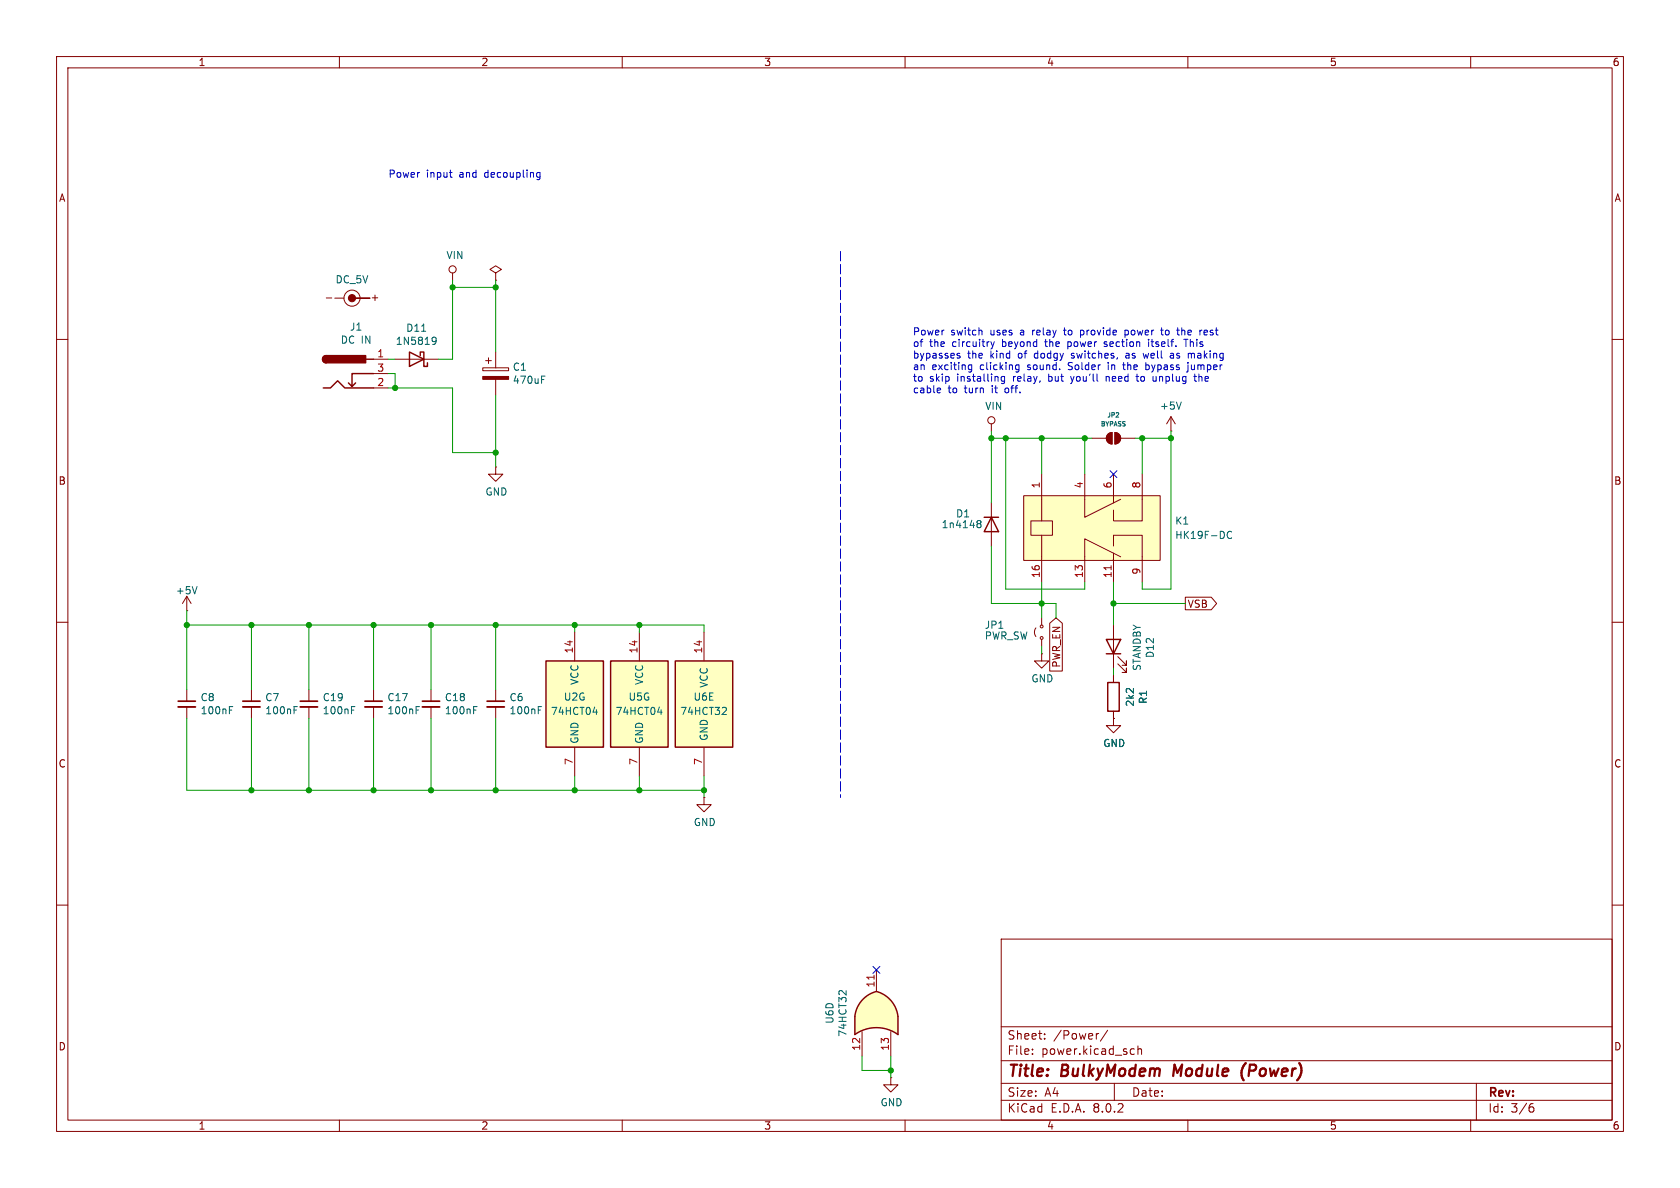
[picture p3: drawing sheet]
<svg xmlns="http://www.w3.org/2000/svg" width="297mm" height="210mm" viewBox="0 0 297 210" stroke-linecap="round" stroke-linejoin="round" font-family="sans-serif">
<g fill="none" stroke="#840000" stroke-width=".18">
<path d="M10 10h277v190h-277zM12 12h273v186h-273zM60 10v2M110 10v2M160 10v2M210 10v2M260 10v2M10 60h2M285 60h2M10 110h2M285 110h2M10 160h2"/>
<path d="M285 160h2M177 166h108v32h-108zM60 198v2M110 198v2M160 198v2M177 194.5h108M177 191.5h108M177 187.5h108M177 181.5h108M182.5 186.3v.1M182.5 185.5v.1M184.7 183.6v.1"/>
<path d="M184.7 182.8v.1M194.2 182.7l-.2 .1M195.8 182.1l-1.3 2M197 191.5v3M200.1 185.4l.4 .1M200.5 186.3l-.4 .1M201.2 185.5l.2-.1 .3 .1 .1 .9M201.2 184.9v1.5M210 198v2M260 198v2M261 191.5v6.5M270.6 195.7h.3l.3 .3-.1 .5-.5 .1"/>
<path d="M271 195.1l-.4 .1"/>
</g>
<path d="M207.6 188.2l-.2 2M220.3 187.9a2.35 2.35 0 0 0-.4 3.1" fill="none" stroke="#840000" stroke-width=".4"/>
<path d="M96.5 116.8h10.2v15.3h-10.2z" fill="#ffffc2"/>
<path d="M96.5 116.8h10.2v15.3h-10.2z" fill="none" stroke="#840000" stroke-width=".25"/>
<path d="M101.6 111.8v5M101.6 132.1v5.1" fill="none" stroke="#840000" stroke-width=".18"/>
<path d="M104.8 125.9h.8M105.4 125.5v.8" fill="none" stroke="#006464" stroke-width=".18"/>
<path d="M119.4 116.8h10.1v15.3h-10.1z" fill="#ffffc2"/>
<path d="M119.4 116.8h10.1v15.3h-10.1z" fill="none" stroke="#840000" stroke-width=".25"/>
<path d="M124.5 111.8v5M54.6 121.9v2.1M54.6 125v2M124.5 132.1v5.1" fill="none" stroke="#840000" stroke-width=".18"/>
<path d="M62.1 125.5h.5M62.1 124.9h.6M128.2 125l.2 .3v.3l-.8 .7h.8" fill="none" stroke="#006464" stroke-width=".18"/>
<path d="M53.1 125h3" fill="none" stroke="#840000" stroke-width=".33"/>
<path d="M53.1 124h3" fill="none" stroke="#840000" stroke-width=".3"/>
<path d="M181 87.6h24.1v11.5h-24.1z" fill="#ffffc2"/>
<g fill="none" stroke="#840000" stroke-width=".18">
<path d="M193 77.5h2.6M195.9 76.8l.7-.3v2a1.02 1.02 0 0 1-.9-.6 1.02 1.02 0 0 1 .2-1.1zM197.1 76.5a1.02 1.02 0 0 1 1 1 1.02 1.02 0 0 1-1 1zM198.1 77.5h2.6M175.3 88.9v7.6M181 87.6h24.1v11.5h-24.1zM182.2 92.1h3.9v2.5h-3.9zM184.1 83.8v8.3M184.1 94.6v8.3M191.8 83.8v7.6l6.3-3.1M196.8 96.5v-1.9h5.1v8.3M196.8 83.8v5.1"/>
<path d="M196.8 97.8v5.1M198.1 98.4l-6.3-3.1v7.6M201.9 83.8v8.3h-5.1v-1.9M66 121.9v2.1M66 125v2M76.2 121.9v2.1M76.2 125v2M87.6 121.9v2.1M87.6 125v2M124.5 141v1.2h1.2l-1.2 1.3-1.3-1.3h1.3M124.5 141h.1M157.5 190.5v1.3h1.2l-1.2 1.2-1.3-1.2h1.3"/>
<path d="M157.5 190.5h.1"/>
</g>
<path d="M196.4 100v.7" fill="none" stroke="#a90000" stroke-width=".18"/>
<path d="M172.8 92.4l.2 .2M172.8 92.1l.2-.1 .3 .1 .1 .2-.2 .3M173 92.6h.2M173 92.6l-.2 .1M173.2 92.6l.2 .2v.4l-.2 .1-.4-.1M217.7 94a.6 .6 0 0 0-.8 .5 .6 .6 0 0 0 .6 .7l.2-.1M73.6 125.5h.4M73.6 124.9h.6M83.7 125.5h.5M83.7 124.9h.6M95.2 125.5h.4M95.2 124.9h.6" fill="none" stroke="#006464" stroke-width=".18"/>
<path d="M64.5 125h3.1M74.7 125h3M86.1 125h3.1" fill="none" stroke="#840000" stroke-width=".33"/>
<path d="M64.5 124h3.1M74.7 124h3M86.1 124h3.1" fill="none" stroke="#840000" stroke-width=".3"/>
<g fill="#840000" stroke="#840000" stroke-width=".18">
<path d="M195.9 76.8l.7-.3v2a1.02 1.02 0 0 1-.9-.6 1.02 1.02 0 0 1 .2-1.1z"/>
<path d="M197.1 76.5a1.02 1.02 0 0 1 1 1 1.02 1.02 0 0 1-1 1z"/>
</g>
<path d="M174 91.4h2.5M175.3 91.4l1.2 2.6h-2.5z" fill="none" stroke="#840000" stroke-width=".25"/>
<path d="M154.9 175.3a5.2 5.2 0 0 1 3.8 4.4l-5.1 .6z" fill="#ffffc2" stroke="#ffffc2" stroke-width=".18"/>
<path d="M151.1 179.7v3.2M158.7 179.7v3.2" fill="none" stroke="#ffffc2" stroke-width=".18"/>
<path d="M151.1 179.7h7.6v3.2a6.7 6.7 0 0 0-7.6 0z" fill="#ffffc2"/>
<path d="M152.6 176.6l1.1-.8 1.2-.5 1.3 4.9-5.1-.5a5.1 5.1 0 0 1 1.5-3.1z" fill="#ffffc2" stroke="#ffffc2" stroke-width=".18"/>
<path d="M151.1 179.7v3.2a6.6 6.6 0 0 1 7.6 0v-3.2M154.9 175.3a5.2 5.2 0 0 1 3.8 4.4M154.9 175.3a5.1 5.1 0 0 0-3.8 4.4" fill="none" stroke="#840000" stroke-width=".25"/>
<g fill="none" stroke="#840000" stroke-width=".18">
<path d="M33 108h.1M33 105.4l-.7 1.3M33 105.4v2.6M33 105.4l.8 1.3M33 121.9v2.1M33 125v2M44.4 121.9v2.1M44.4 125v2M196.8 127v1.3h1.3l-1.3 1.2-1.2-1.2h1.2M196.8 127h.1M154.9 171.5v3.8M152.4 182.4v4.3"/>
<path d="M157.5 182.4v4.3"/>
</g>
<path d="M154.5 172.4v.7" fill="none" stroke="#a90000" stroke-width=".18"/>
<path d="M34.8 103.7l-.4 1.3M40.5 125.5h.5M40.5 124.9h.7M52 125.5h.4M52 124.9h.6M149.6 175.1v.8l-.7-.7-.4-.1-.2 .3" fill="none" stroke="#006464" stroke-width=".18"/>
<path d="M31.5 125h3M42.9 125h3.1" fill="none" stroke="#840000" stroke-width=".33"/>
<path d="M31.5 124h3M42.9 124h3.1" fill="none" stroke="#840000" stroke-width=".3"/>
<path d="M107.9 116.8h10.2v15.3h-10.2z" fill="#ffffc2"/>
<path d="M57.1 68.6h1.3l1.3-1.3 1.3 1.3h5M57.7 62.9a.64 .64 0 0 0-.7 .6 .64 .64 0 0 0 .7 .6M62.9 67.7l-.7 .6M64.8 63.5h1.2M66 66h-3.8v2.3l-.6-.6M72.4 62.2l2.5 1.3-2.5 1.3zM74.3 62.9v-.7h.6v2.6h.7v-.7M107.9 116.8h10.2v15.3h-10.2zM195.6 113h2.5l-1.3 2.6zM195.6 115.6h2.5M195.8 120.7h2.1v5h-2.1z" fill="none" stroke="#840000" stroke-width=".25"/>
<g fill="none" stroke="#840000" stroke-width=".18">
<path d="M57.7 52.7h.9M59.2 52.7h1.6M62.9 52.7h2.5zM80 48.3v1.2M87.6 48.3l1-.7-1-.6-1 .6 1 .7v1.2M87.6 49.5h.1M66 63.5h2.6M66 68.6h2.6M66 66h2.6M69.8 63.5h7.7M85.3 65h4.6v.5h-4.6zM85.9 63.8h1"/>
<path d="M86.4 63.2v1.1M87.6 62.2v2.8M87.6 67.1v2.8M175.3 74.9v1.3M207 76.2h.1M207 73.7l-.8 1.2M207 73.7v2.5M207 73.7l.8 1.2M87.6 82.6v1.2h1.3l-1.3 1.3-1.2-1.3h1.2M87.6 82.6h.1M113 111.8v5M183.1 111l-.2 .7 .2 .8"/>
<path d="M184.1 115.6v1.2h1.3l-1.3 1.3-1.2-1.3h1.2M184.1 115.6h.1M184.1 109.2v1.3M184.1 113v1.3M185.6 110.2l1.1-1 1.1 1v8.4h-2.2zM196.8 110.5v7.6M196.8 119.4v1.3M197.6 117.3l1.5 1.6v-.8v.8h-.7M197.6 116.1l1.5 1.5v-.8v.8h-.7M209.5 105.6h4.6l1 1.1-1 1.1h-4.6zM113 132.1v5.1M196.8 127h.1"/>
<path d="M196.8 125.7v1.3"/>
<circle cx="62.2" cy="52.7" r="1.42"/>
<circle cx="80" cy="47.6" r=".63"/>
<circle cx="175.3" cy="74.3" r=".63"/>
<circle cx="184.1" cy="112.8" r=".25"/>
<circle cx="184.1" cy="110.7" r=".25"/>
</g>
<path d="M74.5 58.6h.8M76.5 59.7l.4-.1 .1 .1a.84 .84 0 0 1-.3 1.2h-.2M77.1 60.2l-.2 .2-.4-.1M95.7 67.1h.5M95.7 66.5h.6M208.8 71.1l-.4 1.2M116.3 125.9h.8M116.9 125.5v.8" fill="none" stroke="#006464" stroke-width=".18"/>
<g fill="#840000" stroke="#840000" stroke-width=".18">
<path d="M85.3 66.5h4.6v.6h-4.6z"/>
<circle cx="62.2" cy="52.7" r=".63"/>
</g>
<g fill="#840000" stroke="#840000" stroke-width=".25">
<path d="M57.2 63.1l.5-.2v1.2a.63 .63 0 0 1-.6-.4 .63 .63 0 0 1 .1-.6z"/>
<path d="M57.7 62.9h6.9v1.2h-6.9z"/>
</g>
<g fill="none" stroke="#0000c2" stroke-width=".18">
<path d="M79.4 30.5h.5M79.7 31.3h.2M95 30.6h.5M95 31.3h.5M95.5 30.5v1l-.3 .3-.3-.1M173.4 58.4l.2 .1v.7M188 58.4h.5M188.2 57.9v1.3M191 58.4v1.2M191 59.2h.4M191.4 58.4h-.4M198.9 58.4h.3l.2 .1"/>
<path d="M198.9 58.4v1.2M199.4 59.1l-.2 .1h-.3M205.2 58.4h.5M205.4 57.9v1.1l.3 .2M208.9 57.9v1.3M209.1 58.4l-.2 .1M209.6 60v1.3M213.3 58.4h-.3l-.1 .1v.7h.4M213.5 58.7l-.6 .1M165.9 68.6l.3 .1 .1 .2-.6 .1M166.2 69.4h-.3M169.3 62.8l.4 .3v.1l-.4 .1"/>
<path d="M169.3 62.5h.4M171.2 65.2l.2 .1h.4M171.8 64.5v1l-.1 .2M171.8 64.6l-.4-.1-.2 .1M175.2 60.4l.3 .9M175.5 61.3l-.2 .3M175.8 60.4l-.3 .9M177.6 66.5v1.1l-.2 .2h-.3M177.6 66.6l-.4-.1-.2 .3 .1 .5h.5M179.7 65.3h.4M179.7 64.6h.4M180.1 64.5v1l-.1 .2"/>
<path d="M188.8 60.4v1.3M188.8 61.2l.1 .1M188.9 60.4l-.1 .1M189.3 66.5l.3 .9M189.4 63.2l.1 .1M189.5 67.7l-.2 .1M189.6 62.5l-.2 .1 .2 .3M195.2 61.2l.4 .1M195.6 66.5v.9M195.6 60.4l-.4 .2 .1 .2h.3M195.9 66.5l-.3 .2M195.9 64.5v.8"/>
<path d="M198.5 64.5h.4M198.6 64.1v1.1l.3 .1M199.4 62.5h-.3M199.5 62.8h-.3l-.2 .2 .1 .2 .4 .1M200.8 66.5h.5M201 66.1v1.1l.3 .2M202.1 62.5l.2 .8 .3-.6 .2 .6M202.6 64.6l.3-.1 .2 .1M202.6 64.1v1.2M203.1 60.4v.9M203.1 65.2l-.2 .1h-.3M203.5 60.4h.5"/>
<path d="M204.4 67.3l-.4 .1M204.4 66.5v.9M206.9 62.5h.5l.1 .8M207.5 62.8h-.5l-.1 .2 .1 .3 .5-.1M210 64.1v.1M210 64.5v1.2M210.6 62.5v.1M210.6 62.6v.7M211 66.5h.5M211.1 62.5h-.3l-.2 .1M211.2 66.1v1.1l.3 .2M211.9 66.1v1.3"/>
<path d="M212.1 66.5l-.2 .2"/>
</g>
<path d="M148.6 44.5v96.5" fill="none" stroke="#0000c2" stroke-width=".18" stroke-dasharray="1.7 .6"/>
<g fill="none" stroke="#009600" stroke-width=".18">
<path d="M80 49.5v14h-2.5M80 50.8h7.6M87.6 49.5v12.7M68.6 68.6h11.4v11.4h7.6M68.6 63.5h1.2M68.6 66h1.2v2.6M87.6 69.9v12.7M175.3 77.5h17.7M175.3 76.2v12.7M177.8 77.5v26.6h14v-1.2M184.1 77.5v6.3M191.8 77.5v6.3"/>
<path d="M200.7 77.5h6.3M201.9 77.5v6.3M207 76.2v27.9h-5.1v-1.2M175.3 96.5v10.2h11.4v2.5M33 110.5h91.5v1.3M33 108v13.9M44.4 110.5v11.4M54.6 110.5v11.4M66 110.5v11.4M76.2 110.5v11.4M87.6 110.5v11.4M101.6 110.5v1.3"/>
<path d="M113 110.5v1.3M184.1 102.9v6.3M184.1 114.3v1.3M196.8 102.9v7.6M196.8 118.1v1.3M196.8 106.7h12.7M33 127v12.7h91.5M44.4 127v12.7M54.6 127v12.7M66 127v12.7M76.2 127v12.7M87.6 127v12.7"/>
<path d="M101.6 137.2v2.5M113 137.2v2.5M124.5 137.2v3.8M152.4 186.7v2.5h5.1M157.5 186.7v3.8"/>
</g>
<path d="M196.2 83.2l1.3 1.2M197.5 83.2l-1.3 1.2M154.3 170.8l1.2 1.3M155.5 170.8l-1.2 1.3" fill="none" stroke="#000084" stroke-width=".18"/>
<g fill="#009600" stroke="#009600" stroke-width=".18">
<circle cx="157.5" cy="189.2" r=".46"/>
<circle cx="124.5" cy="139.7" r=".46"/>
<circle cx="113" cy="139.7" r=".46"/>
<circle cx="101.6" cy="110.5" r=".46"/>
<circle cx="87.6" cy="110.5" r=".46"/>
<circle cx="113" cy="110.5" r=".46"/>
<circle cx="87.6" cy="139.7" r=".46"/>
<circle cx="101.6" cy="139.7" r=".46"/>
<circle cx="66" cy="139.7" r=".46"/>
<circle cx="44.4" cy="139.7" r=".46"/>
<circle cx="54.6" cy="139.7" r=".46"/>
<circle cx="44.4" cy="110.5" r=".46"/>
<circle cx="54.6" cy="110.5" r=".46"/>
<circle cx="76.2" cy="139.7" r=".46"/>
<circle cx="66" cy="110.5" r=".46"/>
<circle cx="33" cy="110.5" r=".46"/>
<circle cx="191.8" cy="77.5" r=".46"/>
<circle cx="196.8" cy="106.7" r=".46"/>
<circle cx="201.9" cy="77.5" r=".46"/>
<circle cx="207" cy="77.5" r=".46"/>
<circle cx="76.2" cy="110.5" r=".46"/>
<circle cx="87.6" cy="80" r=".46"/>
<circle cx="69.8" cy="68.6" r=".46"/>
<circle cx="87.6" cy="50.8" r=".46"/>
<circle cx="80" cy="50.8" r=".46"/>
<circle cx="184.1" cy="77.5" r=".46"/>
<circle cx="177.8" cy="77.5" r=".46"/>
<circle cx="184.1" cy="106.7" r=".46"/>
<circle cx="175.3" cy="77.5" r=".46"/>
</g>
<g font-size="2.8" fill="#840000">
<text x="178" y="190.9">Title:</text>
<text x="187.7" y="190.9">BulkyModem</text>
<text x="208.3" y="190.9">Module</text>
<text x="221.1" y="190.9">(Power)</text>
</g>
<g font-size="2.1" fill="#840000">
<text x="178" y="184">Sheet:</text>
<text x="186.2" y="184">/Power/</text>
<text x="178" y="186.7">File:</text>
<text x="184.1" y="186.7">power.kicad_sch</text>
<text x="178" y="196.9">KiCad</text>
<text x="178" y="194.1">Size:</text>
<text x="184.7" y="194.1">A4</text>
<text x="185.7" y="196.9">E.D.A.</text>
<text x="193.3" y="196.9">8.0.2</text>
<text x="200" y="194.1">Date:</text>
<text x="263" y="194.3">Rev:</text>
<text x="263" y="196.9">Id:</text>
<text x="267.1" y="196.9">3/6</text>
</g>
<g font-size="1.8" fill="#840000">
<text x="35" y="11.9">1</text>
<text x="85" y="11.9">2</text>
<text x="135" y="11.9">3</text>
<text x="185" y="11.9">4</text>
<text x="235" y="11.9">5</text>
<text x="285" y="11.9">6</text>
<text x="10.3" y="35.9">A</text>
<text x="285.3" y="35.9">A</text>
<text x="65.4" y="53.4">+</text>
<text x="10.3" y="85.9">B</text>
<text x="285.3" y="85.9">B</text>
<text x="209.9" y="107.6">VSB</text>
<text x="187.6" y="118.1" transform="rotate(-90 187.6 118.1)">PWR_EN</text>
<text x="10.3" y="135.9">C</text>
<text x="285.3" y="135.9">C</text>
<text x="10.3" y="185.9">D</text>
<text x="285.3" y="185.9">D</text>
<text x="35" y="199.9">1</text>
<text x="85" y="199.9">2</text>
<text x="135" y="199.9">3</text>
<text x="185" y="199.9">4</text>
<text x="235" y="199.9">5</text>
<text x="285" y="199.9">6</text>
</g>
<g font-size="1.8" fill="#0000c2">
<text x="68.6" y="31.5">Power</text>
<text x="75.4" y="31.5">input</text>
<text x="81.3" y="31.5">and</text>
<text x="85.9" y="31.5">decoupling</text>
<text x="161.3" y="59.4">Power</text>
<text x="168.1" y="59.4">switch</text>
<text x="175.2" y="59.4">uses</text>
<text x="180.6" y="59.4">a</text>
<text x="183" y="59.4">relay</text>
<text x="188.8" y="59.4">to</text>
<text x="191.8" y="59.4">provide</text>
<text x="199.9" y="59.4">power</text>
<text x="206.6" y="59.4">to</text>
<text x="209.6" y="59.4">the</text>
<text x="213.8" y="59.4">rest</text>
<text x="161.3" y="61.4">of</text>
<text x="161.3" y="63.5">bypasses</text>
<text x="161.3" y="65.5">an</text>
<text x="164.3" y="61.4">the</text>
<text x="164.8" y="65.5">exciting</text>
<text x="168.5" y="61.4">circuitry</text>
<text x="171" y="63.5">the</text>
<text x="173.4" y="65.5">clicking</text>
<text x="175.2" y="63.5">kind</text>
<text x="177.4" y="61.4">beyond</text>
<text x="180.3" y="63.5">of</text>
<text x="181.9" y="65.5">sound.</text>
<text x="183.3" y="63.5">dodgy</text>
<text x="185.3" y="61.4">the</text>
<text x="189.3" y="65.5">Solder</text>
<text x="189.4" y="61.4">power</text>
<text x="190.1" y="63.5">switches,</text>
<text x="196.1" y="61.4">section</text>
<text x="196.5" y="65.5">in</text>
<text x="199.5" y="65.5">the</text>
<text x="199.9" y="63.5">as</text>
<text x="203.2" y="63.5">well</text>
<text x="203.6" y="65.5">bypass</text>
<text x="204.1" y="61.4">itself.</text>
<text x="208.2" y="63.5">as</text>
<text x="210.7" y="61.4">This</text>
<text x="211.2" y="65.5">jumper</text>
<text x="211.5" y="63.5">making</text>
<text x="161.3" y="67.6">to</text>
<text x="161.3" y="69.6">cable</text>
<text x="164.3" y="67.6">skip</text>
<text x="167.6" y="69.6">to</text>
<text x="169.3" y="67.6">installing</text>
<text x="170.6" y="69.6">turn</text>
<text x="175.6" y="69.6">it</text>
<text x="178.1" y="69.6">off.</text>
<text x="179.4" y="67.6">relay,</text>
<text x="185.8" y="67.6">but</text>
<text x="190" y="67.6">you'll</text>
<text x="196.4" y="67.6">need</text>
<text x="202" y="67.6">to</text>
<text x="205.1" y="67.6">unplug</text>
<text x="212.6" y="67.6">the</text>
</g>
<g font-size="1.8" fill="#006464">
<text x="78.8" y="46">VIN</text>
<text x="59.2" y="50.3">DC_5V</text>
<text x="61.8" y="58.6">J1</text>
<text x="71.7" y="58.9">D11</text>
<text x="60.1" y="61">DC IN</text>
<text x="69.9" y="61.2">1N5819</text>
<text x="90.6" y="65.7">C1</text>
<text x="90.6" y="68">470uF</text>
<text x="174.1" y="72.7">VIN</text>
<text x="205" y="72.6">+5V</text>
<text x="85.7" y="87.8">GND</text>
<text x="166.4" y="93.6">1n4148</text>
<text x="168.9" y="91.7">D1</text>
<text x="207.7" y="92.9">K1</text>
<text x="207.7" y="95.5">HK19F-DC</text>
<text x="31" y="105.3">+5V</text>
<text x="174" y="111.4">JP1</text>
<text x="174" y="113.3">PWR_SW</text>
<text x="201.9" y="118.7" transform="rotate(-90 201.9 118.7)">STANDBY</text>
<text x="204.2" y="116.4" transform="rotate(-90 204.2 116.4)">D12</text>
<text x="35.4" y="124.2">C8</text>
<text x="46.8" y="124.2">C7</text>
<text x="57" y="124.2">C19</text>
<text x="68.4" y="124.2">C17</text>
<text x="78.5" y="124.2">C18</text>
<text x="90" y="124.2">C6</text>
<text x="99.6" y="124.1">U2G</text>
<text x="102.5" y="121.2" transform="rotate(-90 102.5 121.2)">VCC</text>
<text x="111" y="124.1">U5G</text>
<text x="113.9" y="121.2" transform="rotate(-90 113.9 121.2)">VCC</text>
<text x="122.5" y="124.1">U6E</text>
<text x="125.3" y="121.7" transform="rotate(-90 125.3 121.7)">VCC</text>
<text x="182.2" y="120.8">GND</text>
<text x="200.7" y="125" transform="rotate(-90 200.7 125)">2k2</text>
<text x="203" y="124.5" transform="rotate(-90 203 124.5)">R1</text>
<text x="35.4" y="126.5">100nF</text>
<text x="46.8" y="126.5">100nF</text>
<text x="57" y="126.5">100nF</text>
<text x="68.4" y="126.5">100nF</text>
<text x="78.5" y="126.5">100nF</text>
<text x="90" y="126.5">100nF</text>
<text x="97.3" y="126.6">74HCT04</text>
<text x="102.5" y="131.6" transform="rotate(-90 102.5 131.6)">GND</text>
<text x="108.7" y="126.6">74HCT04</text>
<text x="113.9" y="131.6" transform="rotate(-90 113.9 131.6)">GND</text>
<text x="120.2" y="126.6">74HCT32</text>
<text x="125.3" y="131.1" transform="rotate(-90 125.3 131.1)">GND</text>
<text x="194.9" y="132.3">GND</text>
<text x="122.6" y="146.2">GND</text>
<text x="147.5" y="181.1" transform="rotate(-90 147.5 181.1)">U6D</text>
<text x="149.9" y="183.4" transform="rotate(-90 149.9 183.4)">74HCT32</text>
<text x="155.6" y="195.8">GND</text>
</g>
<g font-size="1.8" fill="#a90000">
<text x="66.6" y="63.2">1</text>
<text x="66.6" y="65.8">3</text>
<text x="66.6" y="68.3">2</text>
<text x="183.9" y="86.4" transform="rotate(-90 183.9 86.4)">1</text>
<text x="191.5" y="86.4" transform="rotate(-90 191.5 86.4)">4</text>
<text x="196.6" y="86.4" transform="rotate(-90 196.6 86.4)">6</text>
<text x="201.7" y="86.4" transform="rotate(-90 201.7 86.4)">8</text>
<text x="201.7" y="101.7" transform="rotate(-90 201.7 101.7)">9</text>
<text x="183.9" y="102.3" transform="rotate(-90 183.9 102.3)">16</text>
<text x="191.5" y="102.3" transform="rotate(-90 191.5 102.3)">13</text>
<text x="196.6" y="102.3" transform="rotate(-90 196.6 102.3)">11</text>
<text x="101.3" y="115.6" transform="rotate(-90 101.3 115.6)">14</text>
<text x="112.8" y="115.6" transform="rotate(-90 112.8 115.6)">14</text>
<text x="124.2" y="115.6" transform="rotate(-90 124.2 115.6)">14</text>
<text x="101.3" y="135.3" transform="rotate(-90 101.3 135.3)">7</text>
<text x="112.8" y="135.3" transform="rotate(-90 112.8 135.3)">7</text>
<text x="124.2" y="135.3" transform="rotate(-90 124.2 135.3)">7</text>
<text x="154.7" y="174.7" transform="rotate(-90 154.7 174.7)">11</text>
<text x="152.1" y="185.8" transform="rotate(-90 152.1 185.8)">12</text>
<text x="157.2" y="185.8" transform="rotate(-90 157.2 185.8)">13</text>
</g>
<g font-size="1.1" fill="#006464">
<text x="194.5" y="75.6">BYPASS</text>
<text x="195.6" y="74">JP2</text>
</g>
</svg>
